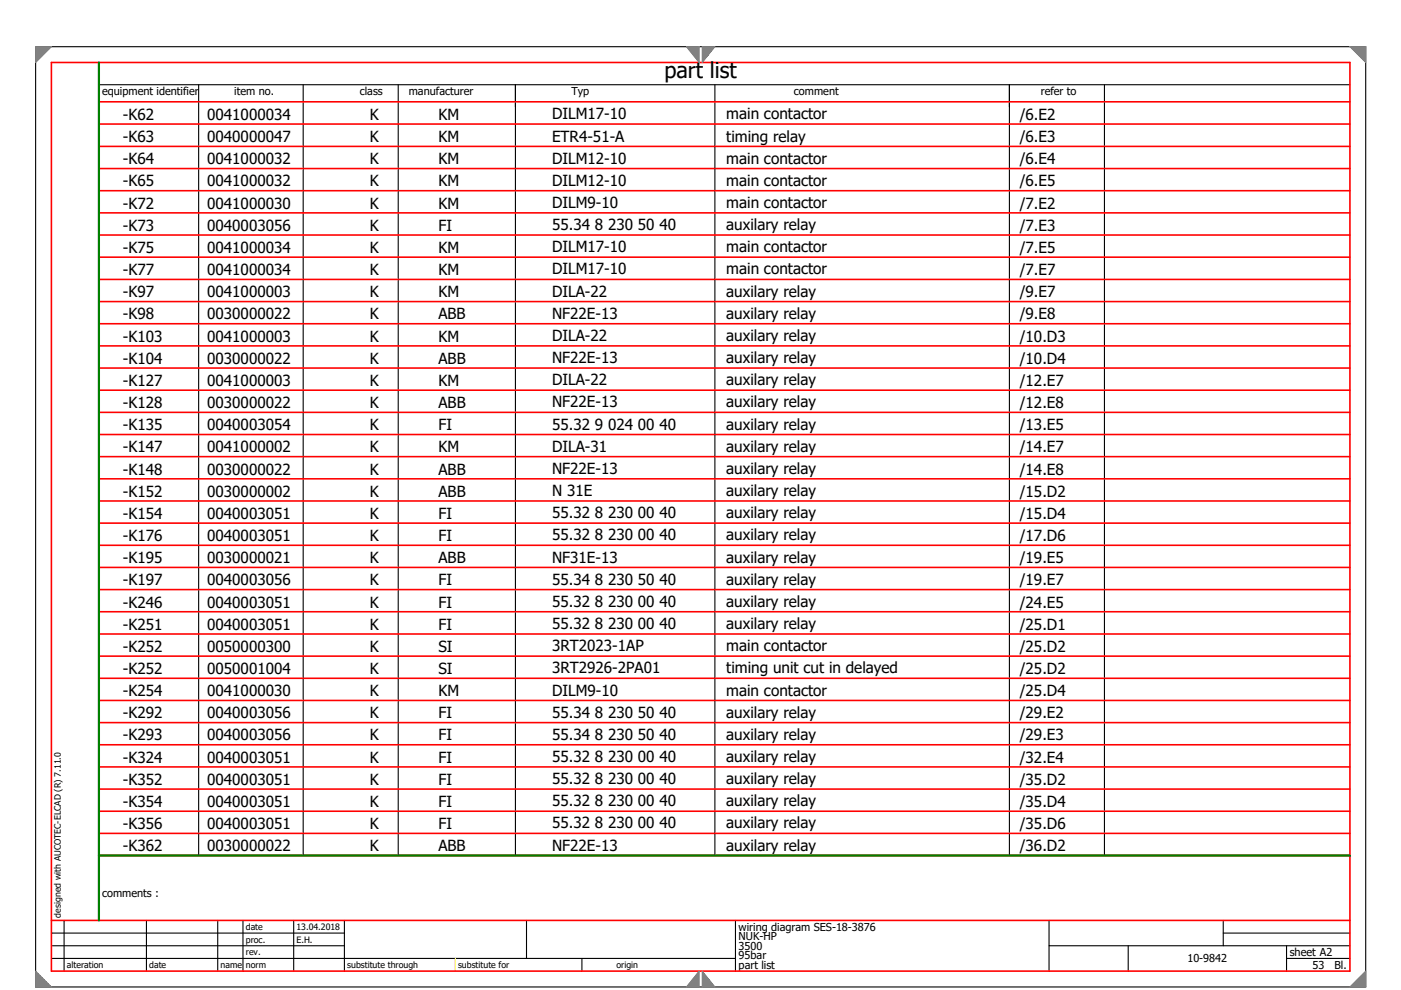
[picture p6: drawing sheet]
<svg xmlns="http://www.w3.org/2000/svg" width="297mm" height="210mm" viewBox="0 0 297 210" stroke-linecap="round" stroke-linejoin="round" font-family="sans-serif">
<g fill="none" stroke="#000" stroke-width=".23">
<path d="M7.6 9.9h282v199.4h-282zM21 18h265.2M42.1 18v163.5M64.3 18v163.5M84.4 18v163.5M109.3 18v163.5M151.6 18v163.5M214 18v163.5M234.2 18v163.5M10.9 197.9h62.1M13.6 195.2v10.8M31 195.2v10.8"/>
<path d="M46.2 195.2v10.8M51.5 195.2v10.8M62.3 195.2v10.8M73 195.2v10.8M111.6 195.2v8.1M155.9 195.2v10.8M222.4 195.2v10.8M259.4 197.9h26.8M259.4 195.2v5.4M10.9 203.3h145M10.9 200.6h62.1M123.4 203.3v2.7"/>
<path d="M222.4 200.6h63.8M239.2 200.6v5.4M272.8 203.3h13.4M272.8 200.6v5.4"/>
</g>
<path d="M96.5 203.3v2.7" fill="none" stroke="#ff0" stroke-width=".21"/>
<path d="M10.9 195.2h275.3" fill="none" stroke="#f00" stroke-width=".34"/>
<path d="M286.2 13.3v192.7" fill="none" stroke="#f00" stroke-width=".34"/>
<path d="M10.9 206h275.3" fill="none" stroke="#f00" stroke-width=".34"/>
<path d="M10.9 13.3v192.7" fill="none" stroke="#f00" stroke-width=".34"/>
<path d="M10.9 13.3h275.3" fill="none" stroke="#f00" stroke-width=".34"/>
<path d="M21 21.6h265.2" fill="none" stroke="#f00" stroke-width=".34"/>
<path d="M21 26.3h265.2" fill="none" stroke="#f00" stroke-width=".34"/>
<path d="M21 31.1h265.2" fill="none" stroke="#f00" stroke-width=".34"/>
<path d="M21 45.1h265.2" fill="none" stroke="#f00" stroke-width=".34"/>
<path d="M21 181.5h265.2" fill="none" stroke="#f00" stroke-width=".34"/>
<path d="M21 35.8h265.2" fill="none" stroke="#f00" stroke-width=".34"/>
<path d="M21 40.4h265.2" fill="none" stroke="#f00" stroke-width=".34"/>
<path d="M21 49.8h265.2" fill="none" stroke="#f00" stroke-width=".34"/>
<path d="M21 54.5h265.2" fill="none" stroke="#f00" stroke-width=".34"/>
<path d="M21 59.3h265.2" fill="none" stroke="#f00" stroke-width=".34"/>
<path d="M21 64h265.2" fill="none" stroke="#f00" stroke-width=".34"/>
<path d="M21 68.7h265.2" fill="none" stroke="#f00" stroke-width=".34"/>
<path d="M21 73.4h265.2" fill="none" stroke="#f00" stroke-width=".34"/>
<path d="M21 78.1h265.2" fill="none" stroke="#f00" stroke-width=".34"/>
<path d="M21 82.8h265.2" fill="none" stroke="#f00" stroke-width=".34"/>
<path d="M21 87.5h265.2" fill="none" stroke="#f00" stroke-width=".34"/>
<path d="M21 92.2h265.2" fill="none" stroke="#f00" stroke-width=".34"/>
<path d="M21 96.9h265.2" fill="none" stroke="#f00" stroke-width=".34"/>
<path d="M21 101.6h265.2" fill="none" stroke="#f00" stroke-width=".34"/>
<path d="M21 106.3h265.2" fill="none" stroke="#f00" stroke-width=".34"/>
<path d="M21 111h265.2" fill="none" stroke="#f00" stroke-width=".34"/>
<path d="M21 115.7h265.2" fill="none" stroke="#f00" stroke-width=".34"/>
<path d="M21 120.4h265.2" fill="none" stroke="#f00" stroke-width=".34"/>
<path d="M21 125.1h265.2" fill="none" stroke="#f00" stroke-width=".34"/>
<path d="M21 129.8h265.2" fill="none" stroke="#f00" stroke-width=".34"/>
<path d="M21 134.5h265.2" fill="none" stroke="#f00" stroke-width=".34"/>
<path d="M21 139.2h265.2" fill="none" stroke="#f00" stroke-width=".34"/>
<path d="M21 143.9h265.2" fill="none" stroke="#f00" stroke-width=".34"/>
<path d="M21 148.6h265.2" fill="none" stroke="#f00" stroke-width=".34"/>
<path d="M21 153.3h265.2" fill="none" stroke="#f00" stroke-width=".34"/>
<path d="M21 158h265.2" fill="none" stroke="#f00" stroke-width=".34"/>
<path d="M21 162.7h265.2" fill="none" stroke="#f00" stroke-width=".34"/>
<path d="M21 167.4h265.2" fill="none" stroke="#f00" stroke-width=".34"/>
<path d="M21 172.1h265.2" fill="none" stroke="#f00" stroke-width=".34"/>
<path d="M21 176.8h265.2" fill="none" stroke="#f00" stroke-width=".34"/>
<path d="M21 181.5h265.2" fill="none" stroke="#f00" stroke-width=".34"/>
<path d="M7.6 206v3.3" fill="none" stroke="#808080" stroke-width=".21"/>
<path d="M7.6 209.3h3.3" fill="none" stroke="#808080" stroke-width=".21"/>
<path d="M7.6 206l3.3 3.3" fill="none" stroke="#808080" stroke-width=".21"/>
<path d="M7.6 209.3h3.2" fill="none" stroke="#808080" stroke-width=".21"/>
<path d="M7.6 209.2h3.1" fill="none" stroke="#808080" stroke-width=".21"/>
<path d="M7.6 209.1h3" fill="none" stroke="#808080" stroke-width=".21"/>
<path d="M7.6 209h2.9" fill="none" stroke="#808080" stroke-width=".21"/>
<path d="M7.6 208.9h2.8" fill="none" stroke="#808080" stroke-width=".21"/>
<path d="M7.6 208.8h2.7" fill="none" stroke="#808080" stroke-width=".21"/>
<path d="M7.6 208.7h2.7" fill="none" stroke="#808080" stroke-width=".21"/>
<path d="M7.6 208.7h2.6" fill="none" stroke="#808080" stroke-width=".21"/>
<path d="M7.6 208.6h2.5" fill="none" stroke="#808080" stroke-width=".21"/>
<path d="M7.6 208.5h2.4" fill="none" stroke="#808080" stroke-width=".21"/>
<path d="M7.6 208.4h2.3" fill="none" stroke="#808080" stroke-width=".21"/>
<path d="M7.6 208.3h2.2" fill="none" stroke="#808080" stroke-width=".21"/>
<path d="M7.6 208.2h2.2" fill="none" stroke="#808080" stroke-width=".21"/>
<path d="M7.6 208.2h2.1" fill="none" stroke="#808080" stroke-width=".21"/>
<path d="M7.6 208.1h2" fill="none" stroke="#808080" stroke-width=".21"/>
<path d="M7.6 208h1.9" fill="none" stroke="#808080" stroke-width=".21"/>
<path d="M7.6 207.9h1.8" fill="none" stroke="#808080" stroke-width=".21"/>
<path d="M7.6 207.8h1.7" fill="none" stroke="#808080" stroke-width=".21"/>
<path d="M7.6 207.7h1.6" fill="none" stroke="#808080" stroke-width=".21"/>
<path d="M7.6 207.6h1.6" fill="none" stroke="#808080" stroke-width=".21"/>
<path d="M7.6 207.6h1.5" fill="none" stroke="#808080" stroke-width=".21"/>
<path d="M7.6 207.5h1.4" fill="none" stroke="#808080" stroke-width=".21"/>
<path d="M7.6 207.4h1.3" fill="none" stroke="#808080" stroke-width=".21"/>
<path d="M7.6 207.3h1.2" fill="none" stroke="#808080" stroke-width=".21"/>
<path d="M7.6 207.2h1.2" fill="none" stroke="#808080" stroke-width=".21"/>
<path d="M7.6 207.2h1.1" fill="none" stroke="#808080" stroke-width=".21"/>
<path d="M7.6 207.1h1" fill="none" stroke="#808080" stroke-width=".21"/>
<path d="M7.6 207h.9" fill="none" stroke="#808080" stroke-width=".21"/>
<path d="M7.6 206.9h.8" fill="none" stroke="#808080" stroke-width=".21"/>
<path d="M7.6 206.8h.7" fill="none" stroke="#808080" stroke-width=".21"/>
<path d="M7.6 206.7h.7" fill="none" stroke="#808080" stroke-width=".21"/>
<path d="M7.6 206.7h.6" fill="none" stroke="#808080" stroke-width=".21"/>
<path d="M7.6 206.6h.5" fill="none" stroke="#808080" stroke-width=".21"/>
<path d="M7.6 206.5h.4" fill="none" stroke="#808080" stroke-width=".21"/>
<path d="M7.6 206.4h.3" fill="none" stroke="#808080" stroke-width=".21"/>
<path d="M7.6 206.3h.2" fill="none" stroke="#808080" stroke-width=".21"/>
<path d="M7.6 206.2h.1" fill="none" stroke="#808080" stroke-width=".21"/>
<path d="M7.6 206.1h.1" fill="none" stroke="#808080" stroke-width=".21"/>
<path d="M7.6 9.9v3.4" fill="none" stroke="#808080" stroke-width=".21"/>
<path d="M7.6 9.9h3.3" fill="none" stroke="#808080" stroke-width=".21"/>
<path d="M10.9 9.9l-3.3 3.4" fill="none" stroke="#808080" stroke-width=".21"/>
<path d="M7.6 13.1h.1" fill="none" stroke="#808080" stroke-width=".21"/>
<path d="M7.6 13h.1" fill="none" stroke="#808080" stroke-width=".21"/>
<path d="M7.6 12.9h.2" fill="none" stroke="#808080" stroke-width=".21"/>
<path d="M7.6 12.8h.3" fill="none" stroke="#808080" stroke-width=".21"/>
<path d="M7.6 12.8h.4" fill="none" stroke="#808080" stroke-width=".21"/>
<path d="M7.6 12.7h.5" fill="none" stroke="#808080" stroke-width=".21"/>
<path d="M7.6 12.6h.6" fill="none" stroke="#808080" stroke-width=".21"/>
<path d="M7.6 12.5h.7" fill="none" stroke="#808080" stroke-width=".21"/>
<path d="M7.6 12.4h.7" fill="none" stroke="#808080" stroke-width=".21"/>
<path d="M7.6 12.3h.8" fill="none" stroke="#808080" stroke-width=".21"/>
<path d="M7.6 12.3h.9" fill="none" stroke="#808080" stroke-width=".21"/>
<path d="M7.6 12.2h1" fill="none" stroke="#808080" stroke-width=".21"/>
<path d="M7.6 12.1h1.1" fill="none" stroke="#808080" stroke-width=".21"/>
<path d="M7.6 12h1.2" fill="none" stroke="#808080" stroke-width=".21"/>
<path d="M7.6 11.9h1.2" fill="none" stroke="#808080" stroke-width=".21"/>
<path d="M7.6 11.8h1.3" fill="none" stroke="#808080" stroke-width=".21"/>
<path d="M7.6 11.7h1.4" fill="none" stroke="#808080" stroke-width=".21"/>
<path d="M7.6 11.7h1.5" fill="none" stroke="#808080" stroke-width=".21"/>
<path d="M7.6 11.6h1.6" fill="none" stroke="#808080" stroke-width=".21"/>
<path d="M7.6 11.5h1.6" fill="none" stroke="#808080" stroke-width=".21"/>
<path d="M7.6 11.4h1.7" fill="none" stroke="#808080" stroke-width=".21"/>
<path d="M7.6 11.3h1.8" fill="none" stroke="#808080" stroke-width=".21"/>
<path d="M7.6 11.2h1.9" fill="none" stroke="#808080" stroke-width=".21"/>
<path d="M7.6 11.2h2" fill="none" stroke="#808080" stroke-width=".21"/>
<path d="M7.6 11.1h2.1" fill="none" stroke="#808080" stroke-width=".21"/>
<path d="M7.6 11h2.2" fill="none" stroke="#808080" stroke-width=".21"/>
<path d="M7.6 10.9h2.2" fill="none" stroke="#808080" stroke-width=".21"/>
<path d="M7.6 10.8h2.3" fill="none" stroke="#808080" stroke-width=".21"/>
<path d="M7.6 10.7h2.4" fill="none" stroke="#808080" stroke-width=".21"/>
<path d="M7.6 10.7h2.5" fill="none" stroke="#808080" stroke-width=".21"/>
<path d="M7.6 10.6h2.6" fill="none" stroke="#808080" stroke-width=".21"/>
<path d="M7.6 10.5h2.7" fill="none" stroke="#808080" stroke-width=".21"/>
<path d="M7.6 10.4h2.7" fill="none" stroke="#808080" stroke-width=".21"/>
<path d="M7.6 10.3h2.8" fill="none" stroke="#808080" stroke-width=".21"/>
<path d="M7.6 10.2h2.9" fill="none" stroke="#808080" stroke-width=".21"/>
<path d="M7.6 10.2h3" fill="none" stroke="#808080" stroke-width=".21"/>
<path d="M7.6 10.1h3.1" fill="none" stroke="#808080" stroke-width=".21"/>
<path d="M7.6 10h3.2" fill="none" stroke="#808080" stroke-width=".21"/>
<path d="M7.6 9.9h3.3" fill="none" stroke="#808080" stroke-width=".21"/>
<path d="M145.5 9.9h2.7" fill="none" stroke="#808080" stroke-width=".21"/>
<path d="M148.2 9.9v3.4" fill="none" stroke="#808080" stroke-width=".21"/>
<path d="M145.5 9.9l2.7 3.4" fill="none" stroke="#808080" stroke-width=".21"/>
<path d="M148.1 13.1h.1" fill="none" stroke="#808080" stroke-width=".21"/>
<path d="M148.1 13h.1" fill="none" stroke="#808080" stroke-width=".21"/>
<path d="M148 12.9h.2" fill="none" stroke="#808080" stroke-width=".21"/>
<path d="M147.9 12.8h.3" fill="none" stroke="#808080" stroke-width=".21"/>
<path d="M147.9 12.8h.3" fill="none" stroke="#808080" stroke-width=".21"/>
<path d="M147.8 12.7h.4" fill="none" stroke="#808080" stroke-width=".21"/>
<path d="M147.7 12.6h.5" fill="none" stroke="#808080" stroke-width=".21"/>
<path d="M147.7 12.5h.5" fill="none" stroke="#808080" stroke-width=".21"/>
<path d="M147.6 12.4h.6" fill="none" stroke="#808080" stroke-width=".21"/>
<path d="M147.5 12.3h.7" fill="none" stroke="#808080" stroke-width=".21"/>
<path d="M147.5 12.3h.7" fill="none" stroke="#808080" stroke-width=".21"/>
<path d="M147.4 12.2h.8" fill="none" stroke="#808080" stroke-width=".21"/>
<path d="M147.3 12.1h.9" fill="none" stroke="#808080" stroke-width=".21"/>
<path d="M147.3 12h.9" fill="none" stroke="#808080" stroke-width=".21"/>
<path d="M147.2 11.9h1" fill="none" stroke="#808080" stroke-width=".21"/>
<path d="M147.1 11.8h1.1" fill="none" stroke="#808080" stroke-width=".21"/>
<path d="M147.1 11.7h1.1" fill="none" stroke="#808080" stroke-width=".21"/>
<path d="M147 11.7h1.2" fill="none" stroke="#808080" stroke-width=".21"/>
<path d="M146.9 11.6h1.3" fill="none" stroke="#808080" stroke-width=".21"/>
<path d="M146.9 11.5h1.3" fill="none" stroke="#808080" stroke-width=".21"/>
<path d="M146.8 11.4h1.4" fill="none" stroke="#808080" stroke-width=".21"/>
<path d="M146.7 11.3h1.5" fill="none" stroke="#808080" stroke-width=".21"/>
<path d="M146.7 11.2h1.5" fill="none" stroke="#808080" stroke-width=".21"/>
<path d="M146.6 11.2h1.6" fill="none" stroke="#808080" stroke-width=".21"/>
<path d="M146.5 11.1h1.7" fill="none" stroke="#808080" stroke-width=".21"/>
<path d="M146.4 11h1.8" fill="none" stroke="#808080" stroke-width=".21"/>
<path d="M146.4 10.9h1.8" fill="none" stroke="#808080" stroke-width=".21"/>
<path d="M146.3 10.8h1.9" fill="none" stroke="#808080" stroke-width=".21"/>
<path d="M146.3 10.7h1.9" fill="none" stroke="#808080" stroke-width=".21"/>
<path d="M146.2 10.7h2" fill="none" stroke="#808080" stroke-width=".21"/>
<path d="M146.1 10.6h2.1" fill="none" stroke="#808080" stroke-width=".21"/>
<path d="M146 10.5h2.2" fill="none" stroke="#808080" stroke-width=".21"/>
<path d="M146 10.4h2.2" fill="none" stroke="#808080" stroke-width=".21"/>
<path d="M145.9 10.3h2.3" fill="none" stroke="#808080" stroke-width=".21"/>
<path d="M145.9 10.2h2.3" fill="none" stroke="#808080" stroke-width=".21"/>
<path d="M145.8 10.2h2.4" fill="none" stroke="#808080" stroke-width=".21"/>
<path d="M145.7 10.1h2.5" fill="none" stroke="#808080" stroke-width=".21"/>
<path d="M145.6 10h2.6" fill="none" stroke="#808080" stroke-width=".21"/>
<path d="M145.6 9.9h2.6" fill="none" stroke="#808080" stroke-width=".21"/>
<path d="M148.9 9.9v3.4" fill="none" stroke="#808080" stroke-width=".21"/>
<path d="M151.6 9.9l-2.7 3.4" fill="none" stroke="#808080" stroke-width=".21"/>
<path d="M148.9 9.9h2.7" fill="none" stroke="#808080" stroke-width=".21"/>
<path d="M148.9 13.1h.1" fill="none" stroke="#808080" stroke-width=".21"/>
<path d="M148.9 13h.1" fill="none" stroke="#808080" stroke-width=".21"/>
<path d="M148.9 12.9h.2" fill="none" stroke="#808080" stroke-width=".21"/>
<path d="M148.9 12.8h.3" fill="none" stroke="#808080" stroke-width=".21"/>
<path d="M148.9 12.8h.3" fill="none" stroke="#808080" stroke-width=".21"/>
<path d="M148.9 12.7h.4" fill="none" stroke="#808080" stroke-width=".21"/>
<path d="M148.9 12.6h.5" fill="none" stroke="#808080" stroke-width=".21"/>
<path d="M148.9 12.5h.5" fill="none" stroke="#808080" stroke-width=".21"/>
<path d="M148.9 12.4h.6" fill="none" stroke="#808080" stroke-width=".21"/>
<path d="M148.9 12.3h.7" fill="none" stroke="#808080" stroke-width=".21"/>
<path d="M148.9 12.3h.7" fill="none" stroke="#808080" stroke-width=".21"/>
<path d="M148.9 12.2h.8" fill="none" stroke="#808080" stroke-width=".21"/>
<path d="M148.9 12.1h.9" fill="none" stroke="#808080" stroke-width=".21"/>
<path d="M148.9 12h.9" fill="none" stroke="#808080" stroke-width=".21"/>
<path d="M148.9 11.9h1" fill="none" stroke="#808080" stroke-width=".21"/>
<path d="M148.9 11.8h1.1" fill="none" stroke="#808080" stroke-width=".21"/>
<path d="M148.9 11.7h1.1" fill="none" stroke="#808080" stroke-width=".21"/>
<path d="M148.9 11.7h1.2" fill="none" stroke="#808080" stroke-width=".21"/>
<path d="M148.9 11.6h1.3" fill="none" stroke="#808080" stroke-width=".21"/>
<path d="M148.9 11.5h1.3" fill="none" stroke="#808080" stroke-width=".21"/>
<path d="M148.9 11.4h1.4" fill="none" stroke="#808080" stroke-width=".21"/>
<path d="M148.9 11.3h1.5" fill="none" stroke="#808080" stroke-width=".21"/>
<path d="M148.9 11.2h1.5" fill="none" stroke="#808080" stroke-width=".21"/>
<path d="M148.9 11.2h1.6" fill="none" stroke="#808080" stroke-width=".21"/>
<path d="M148.9 11.1h1.7" fill="none" stroke="#808080" stroke-width=".21"/>
<path d="M148.9 11h1.8" fill="none" stroke="#808080" stroke-width=".21"/>
<path d="M148.9 10.9h1.8" fill="none" stroke="#808080" stroke-width=".21"/>
<path d="M148.9 10.8h1.9" fill="none" stroke="#808080" stroke-width=".21"/>
<path d="M148.9 10.7h2" fill="none" stroke="#808080" stroke-width=".21"/>
<path d="M148.9 10.7h2" fill="none" stroke="#808080" stroke-width=".21"/>
<path d="M148.9 10.6h2.1" fill="none" stroke="#808080" stroke-width=".21"/>
<path d="M148.9 10.5h2.2" fill="none" stroke="#808080" stroke-width=".21"/>
<path d="M148.9 10.4h2.2" fill="none" stroke="#808080" stroke-width=".21"/>
<path d="M148.9 10.3h2.3" fill="none" stroke="#808080" stroke-width=".21"/>
<path d="M148.9 10.2h2.4" fill="none" stroke="#808080" stroke-width=".21"/>
<path d="M148.9 10.2h2.4" fill="none" stroke="#808080" stroke-width=".21"/>
<path d="M148.9 10.1h2.5" fill="none" stroke="#808080" stroke-width=".21"/>
<path d="M148.9 10h2.6" fill="none" stroke="#808080" stroke-width=".21"/>
<path d="M148.9 9.9h2.6" fill="none" stroke="#808080" stroke-width=".21"/>
<path d="M286.2 9.9h3.4" fill="none" stroke="#808080" stroke-width=".21"/>
<path d="M289.6 9.9v3.4" fill="none" stroke="#808080" stroke-width=".21"/>
<path d="M286.2 9.9l3.4 3.4" fill="none" stroke="#808080" stroke-width=".21"/>
<path d="M289.5 13.1h.1" fill="none" stroke="#808080" stroke-width=".21"/>
<path d="M289.4 13h.1" fill="none" stroke="#808080" stroke-width=".21"/>
<path d="M289.3 12.9h.2" fill="none" stroke="#808080" stroke-width=".21"/>
<path d="M289.2 12.8h.3" fill="none" stroke="#808080" stroke-width=".21"/>
<path d="M289.1 12.8h.4" fill="none" stroke="#808080" stroke-width=".21"/>
<path d="M289 12.7h.5" fill="none" stroke="#808080" stroke-width=".21"/>
<path d="M288.9 12.6h.6" fill="none" stroke="#808080" stroke-width=".21"/>
<path d="M288.9 12.5h.6" fill="none" stroke="#808080" stroke-width=".21"/>
<path d="M288.8 12.4h.7" fill="none" stroke="#808080" stroke-width=".21"/>
<path d="M288.7 12.3h.8" fill="none" stroke="#808080" stroke-width=".21"/>
<path d="M288.6 12.3h.9" fill="none" stroke="#808080" stroke-width=".21"/>
<path d="M288.5 12.2h1" fill="none" stroke="#808080" stroke-width=".21"/>
<path d="M288.4 12.1h1.1" fill="none" stroke="#808080" stroke-width=".21"/>
<path d="M288.3 12h1.2" fill="none" stroke="#808080" stroke-width=".21"/>
<path d="M288.3 11.9h1.2" fill="none" stroke="#808080" stroke-width=".21"/>
<path d="M288.2 11.8h1.3" fill="none" stroke="#808080" stroke-width=".21"/>
<path d="M288.1 11.7h1.4" fill="none" stroke="#808080" stroke-width=".21"/>
<path d="M288 11.7h1.5" fill="none" stroke="#808080" stroke-width=".21"/>
<path d="M287.9 11.6h1.6" fill="none" stroke="#808080" stroke-width=".21"/>
<path d="M287.8 11.5h1.7" fill="none" stroke="#808080" stroke-width=".21"/>
<path d="M287.8 11.4h1.7" fill="none" stroke="#808080" stroke-width=".21"/>
<path d="M287.7 11.3h1.8" fill="none" stroke="#808080" stroke-width=".21"/>
<path d="M287.6 11.2h1.9" fill="none" stroke="#808080" stroke-width=".21"/>
<path d="M287.5 11.2h2" fill="none" stroke="#808080" stroke-width=".21"/>
<path d="M287.4 11.1h2.1" fill="none" stroke="#808080" stroke-width=".21"/>
<path d="M287.4 11h2.1" fill="none" stroke="#808080" stroke-width=".21"/>
<path d="M287.3 10.9h2.2" fill="none" stroke="#808080" stroke-width=".21"/>
<path d="M287.2 10.8h2.3" fill="none" stroke="#808080" stroke-width=".21"/>
<path d="M287.1 10.7h2.4" fill="none" stroke="#808080" stroke-width=".21"/>
<path d="M287 10.7h2.5" fill="none" stroke="#808080" stroke-width=".21"/>
<path d="M286.9 10.6h2.6" fill="none" stroke="#808080" stroke-width=".21"/>
<path d="M286.8 10.5h2.7" fill="none" stroke="#808080" stroke-width=".21"/>
<path d="M286.8 10.4h2.7" fill="none" stroke="#808080" stroke-width=".21"/>
<path d="M286.7 10.3h2.8" fill="none" stroke="#808080" stroke-width=".21"/>
<path d="M286.6 10.2h2.9" fill="none" stroke="#808080" stroke-width=".21"/>
<path d="M286.5 10.2h3" fill="none" stroke="#808080" stroke-width=".21"/>
<path d="M286.4 10.1h3.1" fill="none" stroke="#808080" stroke-width=".21"/>
<path d="M286.3 10h3.2" fill="none" stroke="#808080" stroke-width=".21"/>
<path d="M286.3 9.9h3.2" fill="none" stroke="#808080" stroke-width=".21"/>
<path d="M289.6 206l-3.4 3.3" fill="none" stroke="#808080" stroke-width=".21"/>
<path d="M289.6 206v3.3" fill="none" stroke="#808080" stroke-width=".21"/>
<path d="M286.2 209.3h3.4" fill="none" stroke="#808080" stroke-width=".21"/>
<path d="M286.3 209.3h3.2" fill="none" stroke="#808080" stroke-width=".21"/>
<path d="M286.4 209.2h3.1" fill="none" stroke="#808080" stroke-width=".21"/>
<path d="M286.5 209.1h3" fill="none" stroke="#808080" stroke-width=".21"/>
<path d="M286.6 209h2.9" fill="none" stroke="#808080" stroke-width=".21"/>
<path d="M286.7 208.9h2.8" fill="none" stroke="#808080" stroke-width=".21"/>
<path d="M286.8 208.8h2.7" fill="none" stroke="#808080" stroke-width=".21"/>
<path d="M286.8 208.7h2.7" fill="none" stroke="#808080" stroke-width=".21"/>
<path d="M286.9 208.7h2.6" fill="none" stroke="#808080" stroke-width=".21"/>
<path d="M287 208.6h2.5" fill="none" stroke="#808080" stroke-width=".21"/>
<path d="M287.1 208.5h2.4" fill="none" stroke="#808080" stroke-width=".21"/>
<path d="M287.2 208.4h2.3" fill="none" stroke="#808080" stroke-width=".21"/>
<path d="M287.3 208.3h2.2" fill="none" stroke="#808080" stroke-width=".21"/>
<path d="M287.4 208.2h2.1" fill="none" stroke="#808080" stroke-width=".21"/>
<path d="M287.4 208.2h2.1" fill="none" stroke="#808080" stroke-width=".21"/>
<path d="M287.5 208.1h2" fill="none" stroke="#808080" stroke-width=".21"/>
<path d="M287.6 208h1.9" fill="none" stroke="#808080" stroke-width=".21"/>
<path d="M287.7 207.9h1.8" fill="none" stroke="#808080" stroke-width=".21"/>
<path d="M287.8 207.8h1.7" fill="none" stroke="#808080" stroke-width=".21"/>
<path d="M287.8 207.7h1.7" fill="none" stroke="#808080" stroke-width=".21"/>
<path d="M287.9 207.6h1.6" fill="none" stroke="#808080" stroke-width=".21"/>
<path d="M288 207.6h1.5" fill="none" stroke="#808080" stroke-width=".21"/>
<path d="M288.1 207.5h1.4" fill="none" stroke="#808080" stroke-width=".21"/>
<path d="M288.2 207.4h1.3" fill="none" stroke="#808080" stroke-width=".21"/>
<path d="M288.3 207.3h1.2" fill="none" stroke="#808080" stroke-width=".21"/>
<path d="M288.3 207.2h1.2" fill="none" stroke="#808080" stroke-width=".21"/>
<path d="M288.4 207.2h1.1" fill="none" stroke="#808080" stroke-width=".21"/>
<path d="M288.5 207.1h1" fill="none" stroke="#808080" stroke-width=".21"/>
<path d="M288.6 207h.9" fill="none" stroke="#808080" stroke-width=".21"/>
<path d="M288.7 206.9h.8" fill="none" stroke="#808080" stroke-width=".21"/>
<path d="M288.8 206.8h.7" fill="none" stroke="#808080" stroke-width=".21"/>
<path d="M288.9 206.7h.6" fill="none" stroke="#808080" stroke-width=".21"/>
<path d="M288.9 206.7h.6" fill="none" stroke="#808080" stroke-width=".21"/>
<path d="M289 206.6h.5" fill="none" stroke="#808080" stroke-width=".21"/>
<path d="M289.1 206.5h.4" fill="none" stroke="#808080" stroke-width=".21"/>
<path d="M289.2 206.4h.3" fill="none" stroke="#808080" stroke-width=".21"/>
<path d="M289.3 206.3h.2" fill="none" stroke="#808080" stroke-width=".21"/>
<path d="M289.4 206.2h.1" fill="none" stroke="#808080" stroke-width=".21"/>
<path d="M289.5 206.1h.1" fill="none" stroke="#808080" stroke-width=".21"/>
<path d="M148.2 206l-2.7 3.3" fill="none" stroke="#808080" stroke-width=".21"/>
<path d="M148.2 206v3.3" fill="none" stroke="#808080" stroke-width=".21"/>
<path d="M145.5 209.3h2.7" fill="none" stroke="#808080" stroke-width=".21"/>
<path d="M145.6 209.3h2.6" fill="none" stroke="#808080" stroke-width=".21"/>
<path d="M145.7 209.2h2.5" fill="none" stroke="#808080" stroke-width=".21"/>
<path d="M145.8 209.1h2.4" fill="none" stroke="#808080" stroke-width=".21"/>
<path d="M145.9 209h2.3" fill="none" stroke="#808080" stroke-width=".21"/>
<path d="M145.9 208.9h2.3" fill="none" stroke="#808080" stroke-width=".21"/>
<path d="M146 208.8h2.2" fill="none" stroke="#808080" stroke-width=".21"/>
<path d="M146 208.7h2.2" fill="none" stroke="#808080" stroke-width=".21"/>
<path d="M146.1 208.7h2.1" fill="none" stroke="#808080" stroke-width=".21"/>
<path d="M146.2 208.6h2" fill="none" stroke="#808080" stroke-width=".21"/>
<path d="M146.3 208.5h1.9" fill="none" stroke="#808080" stroke-width=".21"/>
<path d="M146.3 208.4h1.9" fill="none" stroke="#808080" stroke-width=".21"/>
<path d="M146.4 208.3h1.8" fill="none" stroke="#808080" stroke-width=".21"/>
<path d="M146.4 208.2h1.8" fill="none" stroke="#808080" stroke-width=".21"/>
<path d="M146.5 208.2h1.7" fill="none" stroke="#808080" stroke-width=".21"/>
<path d="M146.6 208.1h1.6" fill="none" stroke="#808080" stroke-width=".21"/>
<path d="M146.7 208h1.5" fill="none" stroke="#808080" stroke-width=".21"/>
<path d="M146.7 207.9h1.5" fill="none" stroke="#808080" stroke-width=".21"/>
<path d="M146.8 207.8h1.4" fill="none" stroke="#808080" stroke-width=".21"/>
<path d="M146.9 207.7h1.3" fill="none" stroke="#808080" stroke-width=".21"/>
<path d="M146.9 207.6h1.3" fill="none" stroke="#808080" stroke-width=".21"/>
<path d="M147 207.6h1.2" fill="none" stroke="#808080" stroke-width=".21"/>
<path d="M147.1 207.5h1.1" fill="none" stroke="#808080" stroke-width=".21"/>
<path d="M147.1 207.4h1.1" fill="none" stroke="#808080" stroke-width=".21"/>
<path d="M147.2 207.3h1" fill="none" stroke="#808080" stroke-width=".21"/>
<path d="M147.3 207.2h.9" fill="none" stroke="#808080" stroke-width=".21"/>
<path d="M147.3 207.2h.9" fill="none" stroke="#808080" stroke-width=".21"/>
<path d="M147.4 207.1h.8" fill="none" stroke="#808080" stroke-width=".21"/>
<path d="M147.5 207h.7" fill="none" stroke="#808080" stroke-width=".21"/>
<path d="M147.5 206.9h.7" fill="none" stroke="#808080" stroke-width=".21"/>
<path d="M147.6 206.8h.6" fill="none" stroke="#808080" stroke-width=".21"/>
<path d="M147.7 206.7h.5" fill="none" stroke="#808080" stroke-width=".21"/>
<path d="M147.7 206.7h.5" fill="none" stroke="#808080" stroke-width=".21"/>
<path d="M147.8 206.6h.4" fill="none" stroke="#808080" stroke-width=".21"/>
<path d="M147.9 206.5h.3" fill="none" stroke="#808080" stroke-width=".21"/>
<path d="M147.9 206.4h.3" fill="none" stroke="#808080" stroke-width=".21"/>
<path d="M148 206.3h.2" fill="none" stroke="#808080" stroke-width=".21"/>
<path d="M148.1 206.2h.1" fill="none" stroke="#808080" stroke-width=".21"/>
<path d="M148.1 206.1h.1" fill="none" stroke="#808080" stroke-width=".21"/>
<path d="M148.9 206v3.3" fill="none" stroke="#808080" stroke-width=".21"/>
<path d="M148.9 209.3h2.7" fill="none" stroke="#808080" stroke-width=".21"/>
<path d="M148.9 206l2.7 3.3" fill="none" stroke="#808080" stroke-width=".21"/>
<path d="M148.9 209.3h2.6" fill="none" stroke="#808080" stroke-width=".21"/>
<path d="M148.9 209.2h2.5" fill="none" stroke="#808080" stroke-width=".21"/>
<path d="M148.9 209.1h2.4" fill="none" stroke="#808080" stroke-width=".21"/>
<path d="M148.9 209h2.4" fill="none" stroke="#808080" stroke-width=".21"/>
<path d="M148.9 208.9h2.3" fill="none" stroke="#808080" stroke-width=".21"/>
<path d="M148.9 208.8h2.2" fill="none" stroke="#808080" stroke-width=".21"/>
<path d="M148.9 208.7h2.2" fill="none" stroke="#808080" stroke-width=".21"/>
<path d="M148.9 208.7h2.1" fill="none" stroke="#808080" stroke-width=".21"/>
<path d="M148.9 208.6h2" fill="none" stroke="#808080" stroke-width=".21"/>
<path d="M148.9 208.5h2" fill="none" stroke="#808080" stroke-width=".21"/>
<path d="M148.9 208.4h1.9" fill="none" stroke="#808080" stroke-width=".21"/>
<path d="M148.9 208.3h1.8" fill="none" stroke="#808080" stroke-width=".21"/>
<path d="M148.9 208.2h1.8" fill="none" stroke="#808080" stroke-width=".21"/>
<path d="M148.9 208.2h1.7" fill="none" stroke="#808080" stroke-width=".21"/>
<path d="M148.9 208.1h1.6" fill="none" stroke="#808080" stroke-width=".21"/>
<path d="M148.9 208h1.5" fill="none" stroke="#808080" stroke-width=".21"/>
<path d="M148.9 207.9h1.5" fill="none" stroke="#808080" stroke-width=".21"/>
<path d="M148.9 207.8h1.4" fill="none" stroke="#808080" stroke-width=".21"/>
<path d="M148.9 207.7h1.3" fill="none" stroke="#808080" stroke-width=".21"/>
<path d="M148.9 207.6h1.3" fill="none" stroke="#808080" stroke-width=".21"/>
<path d="M148.9 207.6h1.2" fill="none" stroke="#808080" stroke-width=".21"/>
<path d="M148.9 207.5h1.1" fill="none" stroke="#808080" stroke-width=".21"/>
<path d="M148.9 207.4h1.1" fill="none" stroke="#808080" stroke-width=".21"/>
<path d="M148.9 207.3h1" fill="none" stroke="#808080" stroke-width=".21"/>
<path d="M148.9 207.2h.9" fill="none" stroke="#808080" stroke-width=".21"/>
<path d="M148.9 207.2h.9" fill="none" stroke="#808080" stroke-width=".21"/>
<path d="M148.9 207.1h.8" fill="none" stroke="#808080" stroke-width=".21"/>
<path d="M148.9 207h.7" fill="none" stroke="#808080" stroke-width=".21"/>
<path d="M148.9 206.9h.7" fill="none" stroke="#808080" stroke-width=".21"/>
<path d="M148.9 206.8h.6" fill="none" stroke="#808080" stroke-width=".21"/>
<path d="M148.9 206.7h.5" fill="none" stroke="#808080" stroke-width=".21"/>
<path d="M148.9 206.7h.5" fill="none" stroke="#808080" stroke-width=".21"/>
<path d="M148.9 206.6h.4" fill="none" stroke="#808080" stroke-width=".21"/>
<path d="M148.9 206.5h.3" fill="none" stroke="#808080" stroke-width=".21"/>
<path d="M148.9 206.4h.3" fill="none" stroke="#808080" stroke-width=".21"/>
<path d="M148.9 206.3h.2" fill="none" stroke="#808080" stroke-width=".21"/>
<path d="M148.9 206.2h.1" fill="none" stroke="#808080" stroke-width=".21"/>
<path d="M148.9 206.1h.1" fill="none" stroke="#808080" stroke-width=".21"/>
<path d="M21 13.3v181.9" fill="none" stroke="#008000" stroke-width=".47"/>
<path d="M21 181.5h265.2" fill="none" stroke="#008000" stroke-width=".47"/>
<text font-size="4.6" x="140.9" y="16.6">part list</text>
<g font-size="3.2">
<text x="26.1" y="25.4">-K62</text>
<text x="43.9" y="25.4">0041000034</text>
<text x="78.4" y="25.4">K</text>
<text x="93" y="25.4">KM</text>
<text x="117" y="25.3">DILM17-10</text>
<text x="154" y="25.3">main contactor</text>
<text x="216.2" y="25.4">/6.E2</text>
<text x="26.1" y="30.1">-K63</text>
<text x="26.1" y="34.8">-K64</text>
<text x="43.9" y="30.1">0040000047</text>
<text x="43.9" y="34.8">0041000032</text>
<text x="78.4" y="30.1">K</text>
<text x="78.4" y="34.8">K</text>
<text x="93" y="30.1">KM</text>
<text x="93" y="34.8">KM</text>
<text x="117" y="30">ETR4-51-A</text>
<text x="117" y="34.7">DILM12-10</text>
<text x="154" y="30">timing relay</text>
<text x="154" y="34.7">main contactor</text>
<text x="216.2" y="30.1">/6.E3</text>
<text x="216.2" y="34.8">/6.E4</text>
<text x="26.1" y="39.5">-K65</text>
<text x="43.9" y="39.5">0041000032</text>
<text x="78.4" y="39.5">K</text>
<text x="93" y="39.5">KM</text>
<text x="117" y="39.4">DILM12-10</text>
<text x="154" y="39.4">main contactor</text>
<text x="216.2" y="39.5">/6.E5</text>
<text x="26.1" y="44.2">-K72</text>
<text x="43.9" y="44.2">0041000030</text>
<text x="78.4" y="44.2">K</text>
<text x="93" y="44.2">KM</text>
<text x="117" y="44.1">DILM9-10</text>
<text x="154" y="44.1">main contactor</text>
<text x="216.2" y="44.2">/7.E2</text>
<text x="26.1" y="49">-K73</text>
<text x="26.1" y="53.7">-K75</text>
<text x="43.9" y="49">0040003056</text>
<text x="43.9" y="53.7">0041000034</text>
<text x="78.4" y="49">K</text>
<text x="78.4" y="53.7">K</text>
<text x="93" y="49">FI</text>
<text x="93" y="53.7">KM</text>
<text x="117" y="48.8">55.34 8 230 50 40</text>
<text x="117" y="53.5">DILM17-10</text>
<text x="154" y="48.8">auxilary relay</text>
<text x="154" y="53.5">main contactor</text>
<text x="216.2" y="49">/7.E3</text>
<text x="216.2" y="53.7">/7.E5</text>
<text x="26.1" y="58.4">-K77</text>
<text x="43.9" y="58.4">0041000034</text>
<text x="78.4" y="58.4">K</text>
<text x="93" y="58.4">KM</text>
<text x="117" y="58.2">DILM17-10</text>
<text x="154" y="58.2">main contactor</text>
<text x="216.2" y="58.4">/7.E7</text>
<text x="26.1" y="63.1">-K97</text>
<text x="43.9" y="63.1">0041000003</text>
<text x="78.4" y="63.1">K</text>
<text x="93" y="63.1">KM</text>
<text x="117" y="62.9">DILA-22</text>
<text x="154" y="62.9">auxilary relay</text>
<text x="216.2" y="63.1">/9.E7</text>
<text x="26.1" y="67.8">-K98</text>
<text x="43.9" y="67.8">0030000022</text>
<text x="78.4" y="67.8">K</text>
<text x="93" y="67.8">ABB</text>
<text x="117" y="67.6">NF22E-13</text>
<text x="154" y="67.6">auxilary relay</text>
<text x="216.2" y="67.8">/9.E8</text>
<text x="26.1" y="72.5">-K103</text>
<text x="26.1" y="77.2">-K104</text>
<text x="43.9" y="72.5">0041000003</text>
<text x="43.9" y="77.2">0030000022</text>
<text x="78.4" y="72.5">K</text>
<text x="78.4" y="77.2">K</text>
<text x="93" y="72.5">KM</text>
<text x="93" y="77.2">ABB</text>
<text x="117" y="72.3">DILA-22</text>
<text x="117" y="77">NF22E-13</text>
<text x="154" y="72.3">auxilary relay</text>
<text x="154" y="77">auxilary relay</text>
<text x="216.2" y="72.5">/10.D3</text>
<text x="216.2" y="77.2">/10.D4</text>
<text x="26.1" y="81.9">-K127</text>
<text x="43.9" y="81.9">0041000003</text>
<text x="78.4" y="81.9">K</text>
<text x="93" y="81.9">KM</text>
<text x="117" y="81.7">DILA-22</text>
<text x="154" y="81.7">auxilary relay</text>
<text x="216.2" y="81.9">/12.E7</text>
<text x="26.1" y="86.6">-K128</text>
<text x="43.9" y="86.6">0030000022</text>
<text x="78.4" y="86.6">K</text>
<text x="93" y="86.6">ABB</text>
<text x="117" y="86.4">NF22E-13</text>
<text x="154" y="86.4">auxilary relay</text>
<text x="216.2" y="86.6">/12.E8</text>
<text x="26.1" y="91.2">-K135</text>
<text x="26.1" y="95.9">-K147</text>
<text x="43.9" y="91.2">0040003054</text>
<text x="43.9" y="95.9">0041000002</text>
<text x="78.4" y="91.2">K</text>
<text x="78.4" y="95.9">K</text>
<text x="93" y="91.2">FI</text>
<text x="93" y="95.9">KM</text>
<text x="117" y="91.1">55.32 9 024 00 40</text>
<text x="117" y="95.8">DILA-31</text>
<text x="154" y="91.1">auxilary relay</text>
<text x="154" y="95.8">auxilary relay</text>
<text x="216.2" y="91.2">/13.E5</text>
<text x="216.2" y="95.9">/14.E7</text>
<text x="26.1" y="100.6">-K148</text>
<text x="43.9" y="100.6">0030000022</text>
<text x="78.4" y="100.6">K</text>
<text x="93" y="100.6">ABB</text>
<text x="117" y="100.5">NF22E-13</text>
<text x="154" y="100.5">auxilary relay</text>
<text x="216.2" y="100.6">/14.E8</text>
<text x="26.1" y="105.3">-K152</text>
<text x="43.9" y="105.3">0030000002</text>
<text x="78.4" y="105.3">K</text>
<text x="93" y="105.3">ABB</text>
<text x="117" y="105.2">N 31E</text>
<text x="154" y="105.2">auxilary relay</text>
<text x="216.2" y="105.3">/15.D2</text>
<text x="26.1" y="110">-K154</text>
<text x="43.9" y="110">0040003051</text>
<text x="78.4" y="110">K</text>
<text x="93" y="110">FI</text>
<text x="117" y="109.9">55.32 8 230 00 40</text>
<text x="154" y="109.9">auxilary relay</text>
<text x="216.2" y="110">/15.D4</text>
<text x="26.1" y="114.7">-K176</text>
<text x="26.1" y="119.4">-K195</text>
<text x="43.9" y="114.7">0040003051</text>
<text x="43.9" y="119.4">0030000021</text>
<text x="78.4" y="114.7">K</text>
<text x="78.4" y="119.4">K</text>
<text x="93" y="114.7">FI</text>
<text x="93" y="119.4">ABB</text>
<text x="117" y="114.6">55.32 8 230 00 40</text>
<text x="117" y="119.3">NF31E-13</text>
<text x="154" y="114.6">auxilary relay</text>
<text x="154" y="119.3">auxilary relay</text>
<text x="216.2" y="114.7">/17.D6</text>
<text x="216.2" y="119.4">/19.E5</text>
<text x="26.1" y="124.2">-K197</text>
<text x="43.9" y="124.2">0040003056</text>
<text x="78.4" y="124.2">K</text>
<text x="93" y="124.2">FI</text>
<text x="117" y="124">55.34 8 230 50 40</text>
<text x="154" y="124">auxilary relay</text>
<text x="216.2" y="124.2">/19.E7</text>
<text x="26.1" y="128.9">-K246</text>
<text x="43.9" y="128.9">0040003051</text>
<text x="78.4" y="128.9">K</text>
<text x="93" y="128.9">FI</text>
<text x="117" y="128.7">55.32 8 230 00 40</text>
<text x="154" y="128.7">auxilary relay</text>
<text x="216.2" y="128.9">/24.E5</text>
<text x="26.1" y="133.6">-K251</text>
<text x="43.9" y="133.6">0040003051</text>
<text x="78.4" y="133.6">K</text>
<text x="93" y="133.6">FI</text>
<text x="117" y="133.4">55.32 8 230 00 40</text>
<text x="154" y="133.4">auxilary relay</text>
<text x="216.2" y="133.6">/25.D1</text>
<text x="26.1" y="138.3">-K252</text>
<text x="26.1" y="143">-K252</text>
<text x="43.9" y="138.3">0050000300</text>
<text x="43.9" y="143">0050001004</text>
<text x="78.4" y="138.3">K</text>
<text x="78.4" y="143">K</text>
<text x="93" y="138.3">SI</text>
<text x="93" y="143">SI</text>
<text x="117" y="142.8">3RT2926-2PA01</text>
<text x="117" y="138.1">3RT2023-1AP</text>
<text x="154" y="142.8">timing unit cut in delayed</text>
<text x="154" y="138.1">main contactor</text>
<text x="216.2" y="143">/25.D2</text>
<text x="216.2" y="138.3">/25.D2</text>
<text x="26.1" y="147.7">-K254</text>
<text x="43.9" y="147.7">0041000030</text>
<text x="78.4" y="147.7">K</text>
<text x="93" y="147.7">KM</text>
<text x="117" y="147.5">DILM9-10</text>
<text x="154" y="147.5">main contactor</text>
<text x="216.2" y="147.7">/25.D4</text>
<text x="26.1" y="152.4">-K292</text>
<text x="43.9" y="152.4">0040003056</text>
<text x="78.4" y="152.4">K</text>
<text x="93" y="152.4">FI</text>
<text x="117" y="152.2">55.34 8 230 50 40</text>
<text x="154" y="152.2">auxilary relay</text>
<text x="216.2" y="152.4">/29.E2</text>
<text x="26.1" y="157.1">-K293</text>
<text x="26.1" y="161.8">-K324</text>
<text x="43.9" y="157.1">0040003056</text>
<text x="43.9" y="161.8">0040003051</text>
<text x="78.4" y="157.1">K</text>
<text x="78.4" y="161.8">K</text>
<text x="93" y="157.1">FI</text>
<text x="93" y="161.8">FI</text>
<text x="117" y="156.9">55.34 8 230 50 40</text>
<text x="117" y="161.6">55.32 8 230 00 40</text>
<text x="154" y="156.9">auxilary relay</text>
<text x="154" y="161.6">auxilary relay</text>
<text x="216.2" y="157.1">/29.E3</text>
<text x="216.2" y="161.8">/32.E4</text>
<text x="26.1" y="166.5">-K352</text>
<text x="43.9" y="166.5">0040003051</text>
<text x="78.4" y="166.5">K</text>
<text x="93" y="166.5">FI</text>
<text x="117" y="166.3">55.32 8 230 00 40</text>
<text x="154" y="166.3">auxilary relay</text>
<text x="216.2" y="166.5">/35.D2</text>
<text x="26.1" y="171.2">-K354</text>
<text x="43.9" y="171.2">0040003051</text>
<text x="78.4" y="171.2">K</text>
<text x="93" y="171.2">FI</text>
<text x="117" y="171">55.32 8 230 00 40</text>
<text x="154" y="171">auxilary relay</text>
<text x="216.2" y="171.2">/35.D4</text>
<text x="26.1" y="175.9">-K356</text>
<text x="43.9" y="175.9">0040003051</text>
<text x="78.4" y="175.9">K</text>
<text x="93" y="175.9">FI</text>
<text x="117" y="175.7">55.32 8 230 00 40</text>
<text x="154" y="175.7">auxilary relay</text>
<text x="216.2" y="175.9">/35.D6</text>
<text x="26.1" y="180.6">-K362</text>
<text x="43.9" y="180.6">0030000022</text>
<text x="78.4" y="180.6">K</text>
<text x="93" y="180.6">ABB</text>
<text x="117" y="180.4">NF22E-13</text>
<text x="154" y="180.4">auxilary relay</text>
<text x="216.2" y="180.6">/36.D2</text>
</g>
<g font-size="2.3">
<text x="21.7" y="20.2">equipment identifier</text>
<text x="49.7" y="20.2">item no.</text>
<text x="76.3" y="20.2">class</text>
<text x="86.7" y="20.2">manufacturer</text>
<text x="121.2" y="20.2">Typ</text>
<text x="168.3" y="20.2">comment</text>
<text x="220.7" y="20.2">refer to</text>
<text x="21.7" y="190.4">comments :</text>
<text x="156.6" y="197.4">wiring diagram SES-18-3876</text>
<text x="156.6" y="201.4">3500</text>
<text x="156.6" y="199.4">NUK-HP</text>
<text x="156.6" y="203.5">95bar</text>
<text x="273.4" y="202.8">sheet A2</text>
<text x="156.6" y="205.5">part list</text>
<text x="251.8" y="204.1">10-9842</text>
<text x="278.3" y="205.5">53</text>
<text x="283" y="205.5">Bl.</text>
</g>
<g font-size="1.9">
<text x="12.9" y="194.6" transform="rotate(-90 12.9 194.6)">designed with AUCOTEC-ELCAD (R) 7.11.0</text>
<text x="52.1" y="197.3">date</text>
<text x="62.9" y="197.3">13.04.2018</text>
<text x="52.1" y="199.9">proc.</text>
<text x="52.1" y="202.6">rev.</text>
<text x="62.9" y="199.9">E.H.</text>
<text x="14.2" y="205.3">alteration</text>
<text x="31.6" y="205.3">date</text>
<text x="46.8" y="205.3">name</text>
<text x="52.1" y="205.3">norm</text>
<text x="73.6" y="205.3">substitute through</text>
<text x="97.1" y="205.3">substitute for</text>
<text x="130.7" y="205.3">origin</text>
</g>
</svg>
